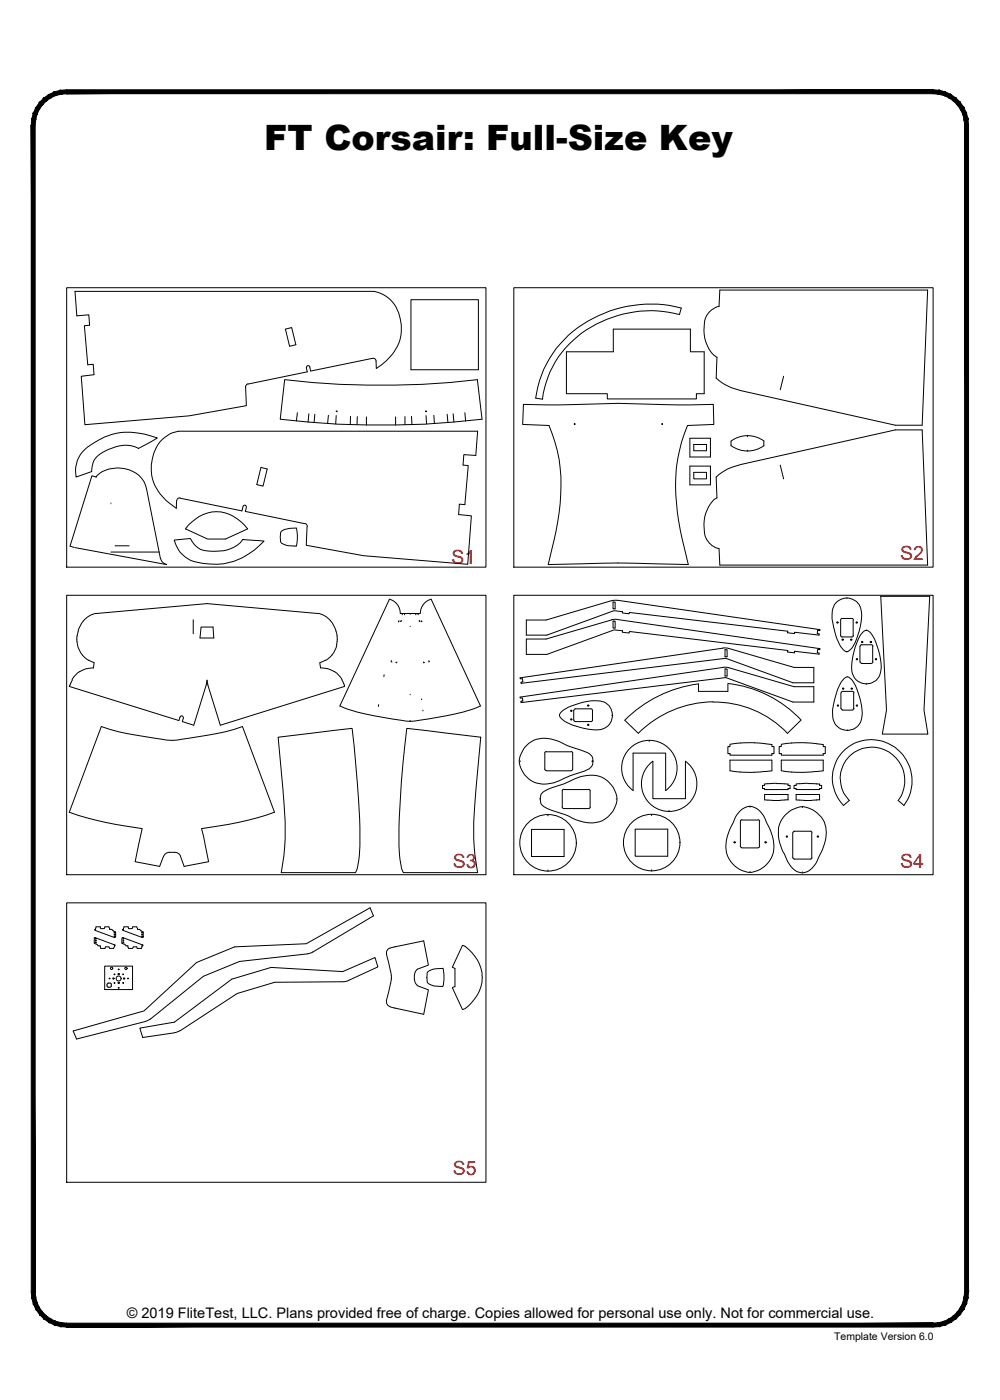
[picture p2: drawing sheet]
<svg xmlns="http://www.w3.org/2000/svg" width="190mm" height="267mm" viewBox="0 0 190 267" stroke-linecap="round" stroke-linejoin="round" font-family="sans-serif">
<!-- layer: 22 TILED -->
<g fill="#000" stroke="#000" stroke-width=".19">
<path d="M11.5 17.2l1.2-.1v.8zM11.5 17.2l.2 .7h1zM10.4 17.5l1.1-.3 .2 .7zM10.4 17.5l.2 .7 1.1-.3zM9.3 18l1.1-.5 .2 .7zM9.3 18l.4 .6 .9-.4zM8.3 18.7l1-.7 .4 .6zM8.3 18.7l.5 .5 .9-.6zM8.3 18.7l.5 .5-1.3 .3zM7.5 19.5l.6 .5 .7-.8zM7.5 19.5l.6 .5-1.3 .5zM6.8 20.5l.7 .3 .6-.8zM6.8 20.5l.7 .3-1.1 .7zM6.4 21.5l.6 .3 .5-1zM6.4 21.5l.6 .3-.9 .9zM6.1 22.7l.7 .1 .2-1zM6.1 22.7l.7 .1-.8 1.1zM6.8 22.8l-.8 1.1h.7z"/>
<path d="M12.7 17.9h165.1v-.8zM12.7 17.1h165.1l-165.1 .8z"/>
<path d="M6 23.9l.7 222.2v-222.2zM6 23.9l.7 222.2h-.7z"/>
<path d="M184.4 22.7l.1 1.2h-.7zM183.7 22.8l.1 1.1 .6-1.2zM184.1 21.5l.3 1.2-.7 .1zM183.4 21.8l.3 1 .4-1.3zM183.6 20.5l.5 1-.7 .3zM183 20.8l.4 1 .2-1.3zM182.9 19.5l.7 1-.6 .3zM182.4 20l.6 .8-.1-1.3zM182.1 18.7l.8 .8-.5 .5zM182.1 18.7l-.5 .5 .8 .8zM181.1 18l1 .7-.5 .5zM181.1 18l-.3 .6 .8 .6zM180.1 17.5l1 .5-.3 .6zM180.1 17.5l-.3 .7 1 .4zM178.9 17.2l1.2 .3-.3 .7zM178.9 17.2l-.1 .7 1 .3zM177.8 17.1l1.1 .1-.1 .7zM177.8 17.1v.8h1z"/>
<path d="M6 246.1h.7l-.6 1.2zM6.7 246.1l-.6 1.2 .7-.2zM6.1 247.3l.7-.2-.4 1.3zM6.8 247.1l-.4 1.3 .6-.3zM6.4 248.4l.6-.3-.2 1.3zM7 248.1l-.2 1.3 .7-.3zM6.8 249.4l.7-.3v1.3zM7.5 249.1v1.3l.6-.5zM7.5 250.4l.6-.5 .2 1.3zM8.1 249.9l.2 1.3 .5-.5zM8.8 250.7l.5 1.2-1-.7zM8.8 250.7l.5 1.2 .4-.6zM9.7 251.3l.7 1.1-1.1-.5zM9.7 251.3l.7 1.1 .2-.7zM10.6 251.7l.9 1-1.1-.3zM10.6 251.7l.9 1 .2-.7zM11.7 252l1 .8-1.2-.1zM11.7 252l1 .8v-.7z"/>
<path d="M12.7 252.1v.7l165.1-.7zM12.7 252.8l165.1-.7v.7z"/>
<path d="M177.8 252.1l1.1 .6-1.1 .1zM177.8 252.1l1.1 .6-.1-.7zM178.8 252l1.3 .4-1.2 .3zM178.8 252l1.3 .4-.3-.7zM179.8 251.7l1.3 .2-1 .5zM179.8 251.7l1.3 .2-.3-.6zM180.8 251.3l1.3-.1-1 .7zM180.8 251.3l1.3-.1-.5-.5zM181.6 250.7l1.3-.3-.8 .8zM181.6 250.7l1.3-.3-.5-.5zM182.4 249.9l1.2-.5-.7 1zM183 249.1l-.6 .8 1.2-.5zM183 249.1l1.1-.7-.5 1zM183.4 248.1l-.4 1 1.1-.7zM183.4 248.1l1-.8-.3 1.1zM183.7 247.1l-.3 1 1-.8zM184.5 246.1l-.1 1.2-.7-.2zM183.8 246.1l-.1 1 .8-1z"/>
<path d="M183.8 23.9v222.2h.7zM183.8 23.9h.7v222.2z"/>
</g>
<g fill="none" stroke="#000" stroke-width=".19">
<path d="M12.7 54.8h79.9v53.2h-79.9zM78.3 57.1h12.8v13.3h-12.8zM97.9 54.8h79.9v53.2h-79.9zM137.1 55.3h39.6l-1 25.7h-5.1l-29.5-6.6-1.3-.4-1.8-.8-1.6-1.2 .2-3.9a4.3 4.3 0 0 1-2.2-3 6 6 0 0 1 .7-5.6l1.2-.9 .7-.2zM54.2 72.3a158.9 158.9 0 0 0 36.7 0l.9 7.6a166.4 166.4 0 0 1-38.4 0zM54.4 62.7l1.2-.3 .8 3.3-1.2 .3zM56.7 78.6l-.2 1.6M58.3 70l.2 .8-11.5 2.4-.2 .5 .1 3.6-10.9 1.9-19.8 1.7-.7-9.2 2.4-.3-.1-2-1.1 .1-.6-7.4 1-.1-.2-2-2.3 .2-.3-4.7h57a6.4 6.4 0 0 1 5.1 5.9 7.8 7.8 0 0 1-2.8 7.4l-1.9 1.4-.1-1.6-.4-.3-12 2.4-.3-1a.32 .32 0 0 0-.3 0 .32 .32 0 0 0-.2 .3M58.8 78.8l-.1 1.6M60 78.9l-.2 1.6M62.6 79.1l-.2 1.6M64 79.2l-.1 1.6"/>
<path d="M66.8 79.3l-.1 1.6M68.1 79.4l-.1 1.5M69.8 79.4v1.6M75.4 79.4v1.6M77.1 79.4v1.5M78.4 79.3l.1 1.6M81.2 79.2l.1 1.6M82.7 79.1l.1 1.6M85.2 78.9l.1 1.6M86.3 78.8l.2 1.6M88.6 78.6l.1 1.6M99.7 77a220.2 220.2 0 0 0 18.1-.2 221.4 221.4 0 0 0 18.1 .2l.1 3.9-5 .2a30.2 30.2 0 0 0-2 16.5l.6 3.3 1.5 6.6a299.3 299.3 0 0 0-26.7 0 57.4 57.4 0 0 0 2.5-16.6 28 28 0 0 0-2.3-9.8l-5-.2z"/>
<path d="M107.9 67h8.9v-4.3h14.7v4.3h2.6v8h-1.4v1h-17v-1h-7.8zM108.3 63.8a23.6 23.6 0 0 1 21.5-5.1l-.4 1.2a21.9 21.9 0 0 0-22.4 7.3 17.6 17.6 0 0 0-3.7 8.8l-1.2-.2a20.1 20.1 0 0 1 6.2-12zM149.3 71.7l-.7 2.6M16.2 85.6a12.4 12.4 0 0 1 12.5-2.6l1.3 .4-3.6 2a6.5 6.5 0 0 0-6.3 .5 3.9 3.9 0 0 0-2.6 3.9l-3 1.1a5.9 5.9 0 0 1 1.7-5.3zM33.6 95.4v1.4a9.1 9.1 0 0 1-4.8-7.1 7.5 7.5 0 0 1 3.5-7l1.7-.6h57l-.4 4.7-2.2-.2-.2 2 1 .1-.6 7.4-1.1-.1-.1 2 2.4 .3-.7 9.2-19.8-1.6-11-2 .2-3.5M34.3 94.9l11.8 2.4 .2-.8M34.3 94.9l-.4 .1-.2 .4M46.3 96.5a.32 .32 0 0 1 .4-.3 .32 .32 0 0 1 .2 .4M46.9 96.7l-.2 .7 11.3 2.4M49.7 89l1.2 .3-.8 3.3-1.2-.3zM58.1 99.7l.2 .1 .2 .5M131.4 83.5h3.9v3.6h-3.9z"/>
<path d="M131.4 88.8h3.9v3.6h-3.9zM132.2 90h2.4v1.2h-2.4zM132.2 84.7h2.4v1.2h-2.4zM136.4 90.9l2.2-1.6 2.5-.8 29.5-6.6h5.1l1 25.7h-39.6l-.1-3.1a3.6 3.6 0 0 1-2.9-3.8 6 6 0 0 1 2.3-5.8l.2-.1zM139.3 84.9a5.3 5.3 0 0 0 6.2 0M142.4 83v.2M142.4 85.8v.2M145.5 84v.9M145.5 84a5.3 5.3 0 0 0-6.2 0v.9M148.6 88.6l.7 2.6M12.7 113.4h79.9v53.2h-79.9zM18.3 116.8a4.5 4.5 0 0 0-3.4 3.4"/>
<path d="M18.3 116.9l21.1-1.9 21.2 1.9M21.1 105.2h9.2M21.9 104h2.7M30.6 106.4l-2.7-13.2a5.3 5.3 0 0 0-6.4-4 4.2 4.2 0 0 0-3.2 1.7l-.8-.3-4.2 13.4 .7 .3 17.7 3.2M30.6 106.4a1.46 1.46 0 0 0 1.2 1.1M33.2 102.9l3.1-.3a4 4 0 0 0 4.1 2.4 6.4 6.4 0 0 0 5.8-2.2l4.1 .3a12.4 12.4 0 0 1-14.6 3.3l-.5-.3a5.9 5.9 0 0 1-2-3.2zM35.9 100.1a6.9 6.9 0 0 1 7.9-2.1 9.4 9.4 0 0 1 3.4 2.8l-4.2 1.9h-3.5l-4.2-1.9zM36.8 118.1v2.6M38.3 119.5h2.3l.1 2h-2.6zM56.4 100.6l-1.7 .2a1.26 1.26 0 0 0-1.3 1.5v.5a.64 .64 0 0 0 .4 .8 4.3 4.3 0 0 0 2.6 .4M56.5 100.6l.2 1.7-.2 1.7M60.6 116.8a4.5 4.5 0 0 1 3.4 3.4"/>
<path d="M74.2 114.1a2.8 2.8 0 0 1 2.1 2.7M74.2 114.2l-9.5 20.3 .8 .3a54.1 54.1 0 0 0 12.6 2.6v-.1M76.1 118.3h-.1l-.1 .2M76.3 116.9h3.7M76.5 118.2l-.1 .2h-.1M76.6 117v.1M77.1 117l-.1 .1M78.1 116.9v.1M78.1 119.3v.1M79.2 117v.1M79.6 117l.1 .1M79.9 118.2v.2h.1"/>
<path d="M80.2 118.3h.1l.1 .2M82.2 114.2l9.3 20.3-.8 .3a54.1 54.1 0 0 1-12.6 2.6M82.2 114.1a2.8 2.8 0 0 0-2.1 2.7M97.9 113.4h79.9v53.2h-79.9zM100.3 118.1h3.7l12.4-3.7 .9-.1 38.9 5.7v.1l-.4-.1-.1 .7h.4l-.1 .3-4.6-.6v.3l-1.4-.2 .1-.3-30.2-3.5v.2l-1.3-.1v-.3l-1.6-.2-12.8 4.7h-3.9zM116.5 118.1l.8-.1 38.9 5.6v.2l-.4-.1-.1 .6 .4 .1-.1 .2-4.6-.5v.3l-1.4-.2 .1-.3-30.2-3.6v.3l-1.3-.2v-.3l-1.6-.1-12.8 4.7h-3.9v-3h3.7l12.4-3.6M116.8 118.3h.4v1.4h-.4zM116.8 114.7h.4v1.3h-.4zM159.2 114.9a2.86 2.86 0 0 1 3.3-.7 2.86 2.86 0 0 1 1.7 2.9 13.4 13.4 0 0 1-1.9 6.4l-.3 .3a.76 .76 0 0 1-1.4 0 11.6 11.6 0 0 1-2-7.5l.4-1.1zM161.3 113.9v.1M162.3 117.8h-1.9l-.2 .2-.1 3.1M162.3 117.8l.3 .3"/>
<path d="M162.5 118.1v3M167.8 113.6h9.3l-1.1 21.7 .8 4.5h-8.7l.8-4.5zM13.2 130.8l20.9 6.5 .2-.7M13.3 130.5l-.1 .2M13.8 129.5l-.5 1M14.6 121.8v.2a4.7 4.7 0 0 0 2.3 3.8M14.7 121.2l-.1 .5M14.9 120.2l-.2 1M15.2 127.9l-1 .9-.5 .7M16.6 127.3l-1.4 .7M16.9 125.7l1.1 .5M17.9 126.3l-.1 .9-1.1 .2"/>
<path d="M34.3 136.6a.32 .32 0 0 1 .4-.2 .32 .32 0 0 1 .2 .4M60.9 126.3l.2 .9M61.1 127.2l1.2 .2M62 125.7l-1.1 .5M62.3 127.3l1.4 .7M63.7 127.9l1 .9 .5 .7M64 120.2l.2 1M64.2 122.9a4.6 4.6 0 0 1-2.2 2.9M64.2 121.2v.5M64.2 122.2l-.1 .7M64.2 121.8v.4M65.1 129.5l.5 1"/>
<path d="M65.6 130.5l.1 .2M65.6 130.8l-23.6 7.4-2.4-7.7-.2-.9-.1 .9-2.4 7.7-2.2-.7 .2-.7M72.1 134.2v.4M73.2 128.5l-.1 .4M74.6 125.9l-.1 .2h.2M75.6 126.1v.2l-.2-.1M77.5 138.8l14.1 1.6-.9 9.7a55.3 55.3 0 0 0 0 14.5l.3 1.6h-14.2a15.2 15.2 0 0 1-.8-6.8l.1-3.4 .4-6.9zM78.1 132.3v.1M80.3 133.1v.2M80.6 135.3v.1M80.7 126.1v.2l.2-.1M81.7 125.9v.2"/>
<path d="M107 135.6a10.6 10.6 0 0 1 8.1-1.9 2.81 2.81 0 0 1 1.5 3.3 2.81 2.81 0 0 1-3 2.1 13.5 13.5 0 0 1-6.3-1.9l-.3-.3a.76 .76 0 0 1 0-1.3zM109.3 135.3v1.9M109.3 137.2l.3 .3M109.6 135h3l.3 .3M109.6 135l-.3 .3M112.9 135.3v1.9l-.2 .2-3.1 .1M116.5 136.3h.1M133.1 130.3a24.3 24.3 0 0 0-14.1 6.9M135.8 133.7a19.2 19.2 0 0 1 14.2 6M135.8 133.7a20.6 20.6 0 0 0-14.2 6l-2.6-2.5M137.7 123.5h1.1l12.5 3.6h3.7v3h-3.9l-12.8-4.7-39 4.8-.1-.2 .4-.1-.1-.6h-.4v-.2l38.6-5.6M137.7 127.1l1.1 .1 12.5 3.6h3.7v2.9h-3.9l-12.8-4.6-39 4.7-.1-.2 .4-.1-.1-.6-.4 .1v-.2l38.6-5.7"/>
<path d="M138.1 123.8h.4v1.3h-.4zM138.1 127.4h.4v1.4h-.4zM138.7 130.3v1.4h-5.6v-1.4M138.7 130.2a22.5 22.5 0 0 1 13.9 7M152.6 137.2l-2.6 2.5M160.1 121.1l.3 .2h1.9M160.2 132v3M160.2 135l.3 .2M160.5 135.3h1.9M160.7 129.3a.76 .76 0 0 1 1.4 0 11.4 11.4 0 0 1 2.1 7.5 2.81 2.81 0 0 1-3.2 2.3 2.81 2.81 0 0 1-2.4-3.1 13.4 13.4 0 0 1 1.9-6.4zM161.4 139.1h.1M162.4 131.7h-1.9l-.3 .3"/>
<path d="M162.4 131.7l.3 .3M162.6 121.1l-.3 .2M162.6 132v3M162.7 135l-.3 .2M163.8 123.1v3M163.9 123.1l.2-.3h1.9l.3 .3M163.9 126.1l.2 .3M164.1 126.4h1.9M164.4 120.4a.81 .81 0 0 1 1.4 0 12 12 0 0 1 2 7.5 2.81 2.81 0 0 1-3.2 2.4 2.81 2.81 0 0 1-2.4-3.2 11.8 11.8 0 0 1 2.2-6.7zM165.1 130.2v.1M166.2 123.1v3M166.3 126.1l-.3 .3"/>
<path d="M53 140.4l14.1-1.6a159.8 159.8 0 0 1 1.4 24.1l-.1 .9a5.4 5.4 0 0 1-.7 2.4h-14.1l.2-1.6a42.6 42.6 0 0 0 .3-11.3zM98.9 145h.3M101.3 158h6.2v5.2h-6.2zM103.2 151.1l1.5-.9 2.8-.9a10.6 10.6 0 0 1 6.1-1.6 4.8 4.8 0 0 1 3.9 5.1 5 5 0 0 1-6.8 3.7l-.6-.2a25.6 25.6 0 0 0-5.4-2.1l-.5-.2a1.79 1.79 0 0 1-1-2.9zM103.8 146.5l.3 .3M104 146.8h4.8M104 143.2h4.8M104.1 143.2l-.3 .2v3.1M104.4 155.2v.2M107.4 150.4h4.7M107.4 154h4.7M107.4 150.4l-.3 .2v3.2l.3 .2"/>
<path d="M108.8 143.2l.3 .2v3.1M109.1 146.5l-.3 .3M112.1 150.4l.3 .2v3.2l-.3 .2M112.7 145h.3a1.86 1.86 0 0 0-1.8-1.9l-2.6-.9a11.8 11.8 0 0 0-4.8-1.6 4.6 4.6 0 0 0-4.8 4.9 4.9 4.9 0 0 0 6.5 3.6l3.1-1.3 2.6-.9a2.07 2.07 0 0 0 1.8-1.9M117.4 152.2h.1M120 142.6a5.3 5.3 0 0 1 7.7 .3 5.3 5.3 0 0 1-.9 7.7v-7.1h-6.2v7.1a5.3 5.3 0 0 1-.6-8zM121 158h6.2v5.1h-6.2zM123.7 141v.2M124.1 155.1v.3M124.4 145v7.1h6.2v-7.1a5.3 5.3 0 0 1 .8 7.8 5.3 5.3 0 0 1-7.8 0 5.3 5.3 0 0 1 .8-7.8M127.5 154.4v.2M141 154.5a2.47 2.47 0 0 1 4.1 .4l.6 .9a16.4 16.4 0 0 1 1.7 4.9 4.9 4.9 0 0 1-5.1 5.4 5.1 5.1 0 0 1-3.7-7l1.5-3.3z"/>
<path d="M141.3 156.2h3.1M141.3 156.2l-.3 .2v4.8l.3 .3M142.9 153.7v.1M143.7 141.5l2 .2M143.7 141.5h-2.6l-2 .3M144.4 156.2l.3 .2M144.7 156.5v4.7M145.7 149.4v.2h-.4v.6h.4v.2h4.4v-.2h.4v-.6h-.4v-.2M145.7 152.4v-1h4.4v1M145.7 152.4h.6M145.7 141.7l1.3 .1v.4h.4v1.4h-.4v.3h-7.9v-.3h-.4v-1.4h.4v-.4M145.7 147l1.3-.2v-2h-7.9v2l2 .3h2.6"/>
<path d="M145.7 147l-2 .1M146.3 152.4l.9 .1M147.2 152.5h.8M147.2 149.3h-1.5M147.9 149.3h1.6M147.9 152.5h.7M148 149.2h-.8M148.8 146.8v-2h8v2l-3.3 .3M148.9 146.8l1.9 .3M149.5 152.4h-.9M149.5 149.3l.6 .1M149.6 155.3a4.3 4.3 0 0 1 4.3-1.4 5 5 0 0 1 3.3 6.3l-.9 2.5a5.9 5.9 0 0 1-2.5 3.3 2.7 2.7 0 0 1-3.5-1.4l-.5-1a11.1 11.1 0 0 1-1.5-5 4.4 4.4 0 0 1 1.3-3.3z"/>
<path d="M150.1 152.3l-.6 .1M150.8 147.1h2.6M150.8 141.5l-1.9 .3M151 158.6v4.8M151.3 158.3h3.1l.3 .3M151.3 158.3l-.2 .3M151.7 149.4v.2h-.4v.6h.4v.2h4.4v-.2h.4v-.6h-.4v-.2M151.7 152.4v-1h4.4v1M151.7 152.4h.6M152.3 152.4l.9 .1M152.9 153.7v.1M153.2 152.5h1.4"/>
<path d="M153.2 149.3h-1.5M153.4 141.5h-2.6M153.5 141.5l2 .2M154 149.2h-.8M154 149.3h.6M154.6 158.6v4.8M154.7 149.3l1.4 .1M155.5 141.7l1.3 .1v.4h.4v1.4h-.4v.3h-8v-.3h-.4v-1.4h.4v-.4M156.1 152.3l-1.4 .1M160.6 143.2a7.8 7.8 0 0 1 10.6-.3 7.8 7.8 0 0 1 1 10.5l-1.1-.9a6.3 6.3 0 0 0-.8-8.5 6.3 6.3 0 0 0-8.6 .2 6 6 0 0 0 .1 8.3l-1.1 .9a7.4 7.4 0 0 1-.1-10.2zM12.7 172h79.9v53.2h-79.9zM18.1 177.1l.1 .1"/>
<path d="M18.2 178.6l3.6 1.4M18.2 177.3l3.6 1.3M18.2 178.6l-.2 .2v.9l.4 .2M18.4 179.8l.3 .4h.4l.1 .5h.8l.1-.3h.6l.2 .3h.7l.3-.6M21.3 177.1h-.4l-.2-.5h-.7l-.2 .3h-.6l-.1-.3h-.8l-.1 .5-.1 .1M21.3 177l.3 .3M21.6 177.4l.4 .1v.9M21.8 179.9l.1 .2M22 178.4l-.2 .2M23.2 178.8v.9l.5 .2M23.4 177.1l3.7 1.5 .2-.2M23.5 178.6l3.6 1.4"/>
<path d="M23.5 178.6l-.2 .2M23.7 179.8l.3 .4M26.6 177.1h-.4l-.2-.5h-.7l-.1 .3h-.7l-.1-.3h-.8l-.1 .5h-.2l.1 .1M26.6 177l.7 .5v.9M27.1 179.9l.1 .2M32.2 162.4a1.9 1.9 0 0 1 2 .4l.9 2.2 4.6-.8-1.3-6.3 7-1.2 3.5-.9 3.4-1.1-6.1-16.3a61.7 61.7 0 0 1-12.5 2.6h-.8a82 82 0 0 1-12-2l-1.6-.6-6.1 16.3 3.4 1.1 3.5 .9 7 1.2-1.4 6.3 4.7 .8 .8-1.9M32.3 162.4a1.17 1.17 0 0 0-1.1 .7M104.4 165.7v.3M124.1 165.7v.2M141.3 161.5h3.1M142.9 166v.1M144.7 161.2l-.3 .3"/>
<path d="M151.1 163.4l.2 .3M152.9 166.1v.1M154.7 163.4l-.3 .3h-3.1M19.9 184h5.4v4.5h-5.4zM20.4 187.8l.3 .3M20.6 187.3h.5l.1 .2M20.7 187.3l-.3 .1v.4M21.2 187.6v.2M21.2 187.8l-.1 .2-.5 .1M27.2 180.1v.1h-.2l-.1 .5h-.8l-.1-.3h-.6l-.1 .3h-.8l-.1-.5h-.4M28.7 194.1l-1 .5M58.5 181.7l-12.9 1.5-6.9 2.8-10 8.1"/>
<path d="M59.6 181.4l11.5-6.9-.6-1.6-12.2 6.9-13.6 .6-7.2 3-10.1 9.2-13.5 3.8 .7 1.5 13-3.3M59.6 181.3l-1 .4M65.3 187l-13 .1-7.1 2.2-10.9 7.1M66.4 186.8l5.6-2.6-.6-1.8-6.1 2.7-13.7-.8-7.4 2.2-11 8.2-6.6 1.2 .6 1.7 6-.9 1.1-.4M66.4 186.8l-1.1 .2M73.6 181.7l.9 3.9 .1 .7-.2 1.1M73.7 190.6a.92 .92 0 0 0 .6 1.1M74.3 191.8l.9 .2M74.4 187.4l-.8 3.2M75.2 180.4l5.5-1.2 .9 4.6-2.1 .8M75.2 180.4l-.6 .1a1.01 1.01 0 0 0-.9 1.2M78.9 185.7v1"/>
<path d="M79 186.7l.1 .5 .4 .5M79.5 187.8l2.1 .8-.9 4.6-5.5-1.2M79.5 184.6l-.4 .5-.1 .6M81.3 186.2l.1 .5a.64 .64 0 0 0 .4 .8 4.3 4.3 0 0 0 2.5 .4M84.3 184.5h-.2a3.4 3.4 0 0 0-2.7 .7l-.1 1M84.4 184.4l.2 1.8-.2 1.7M88.1 180.1a7.4 7.4 0 0 1 3.5 4.4 6.5 6.5 0 0 1-1.7 6.4l-1.3 1.2-.5 .2-1.9-4.1 .5-.3v-3.4l-.5-.3z"/>
<circle cx="64.1" cy="78.4" r=".07"/>
<circle cx="81.1" cy="78.4" r=".07"/>
<circle cx="109.5" cy="80.8" r=".07"/>
<circle cx="126.1" cy="80.8" r=".07"/>
<circle cx="159.5" cy="118.6" r=".12"/>
<circle cx="163.2" cy="118.6" r=".12"/>
<circle cx="108.8" cy="137" r=".12"/>
<circle cx="108.8" cy="135.4" r=".12"/>
<circle cx="112" cy="134.4" r=".12"/>
<circle cx="112" cy="138.1" r=".12"/>
<circle cx="159.6" cy="134.4" r=".12"/>
<circle cx="160.5" cy="121.9" r=".12"/>
<circle cx="160.6" cy="131.2" r=".12"/>
<circle cx="162.2" cy="121.9" r=".12"/>
<circle cx="162.3" cy="131.2" r=".12"/>
<circle cx="163.2" cy="125.6" r=".12"/>
<circle cx="163.2" cy="134.4" r=".12"/>
<circle cx="164.2" cy="122.3" r=".12"/>
<circle cx="165.9" cy="122.3" r=".12"/>
<circle cx="166.9" cy="125.6" r=".12"/>
<circle cx="149.9" cy="159.4" r=".12"/>
<circle cx="155.8" cy="159.4" r=".12"/>
<circle cx="18.2" cy="179.5" r=".07"/>
<circle cx="18.2" cy="179.2" r=".07"/>
<circle cx="18.2" cy="178.8" r=".07"/>
<circle cx="21.8" cy="177.7" r=".07"/>
<circle cx="21.8" cy="178" r=".07"/>
<circle cx="21.8" cy="178.4" r=".07"/>
<circle cx="23.5" cy="178.8" r=".07"/>
<circle cx="23.5" cy="179.5" r=".07"/>
<circle cx="23.5" cy="179.2" r=".07"/>
<circle cx="27.1" cy="178.4" r=".07"/>
<circle cx="27.1" cy="178" r=".07"/>
<circle cx="27.1" cy="177.7" r=".07"/>
<circle cx="104.4" cy="160.6" r="5.4"/>
<circle cx="124.2" cy="160.5" r="5.4"/>
<circle cx="139.9" cy="160.5" r=".12"/>
<circle cx="145.8" cy="160.5" r=".12"/>
<circle cx="20.9" cy="186.4" r=".07"/>
<circle cx="21.3" cy="184.5" r=".22"/>
<circle cx="21.6" cy="186.4" r=".12"/>
<circle cx="21.8" cy="185.6" r=".07"/>
<circle cx="21.8" cy="187.2" r=".07"/>
<circle cx="22.6" cy="186.4" r=".47"/>
<circle cx="22.6" cy="185.6" r=".12"/>
<circle cx="22.6" cy="187.2" r=".12"/>
<circle cx="22.6" cy="188.2" r=".07"/>
<circle cx="22.6" cy="184.7" r=".07"/>
<circle cx="23.4" cy="185.6" r=".07"/>
<circle cx="23.4" cy="187.2" r=".07"/>
<circle cx="23.6" cy="186.4" r=".12"/>
<circle cx="24" cy="184.5" r=".22"/>
<circle cx="24.4" cy="186.4" r=".07"/>
</g>
<path d="M18.4 90.7l-.1 .2M21.1 95.8v.2" fill="none" stroke="#545454" stroke-width=".19"/>
<path d="M14.1 104.3h.1" fill="none" stroke="#ff003f" stroke-width=".19"/>
<text font-size="6.7" x="50.4" y="28.7">FT Corsair: Full-Size Key</text>
<g font-size="3.7" fill="#f00">
<text x="86" y="107.4">S1</text>
<text x="171.5" y="106.8">S2</text>
<text x="86.3" y="165.3">S3</text>
<text x="171.5" y="165.3">S4</text>
<text x="86.3" y="223.9">S5</text>
</g>
<text font-size="2.8" x="24.2" y="251.1">© 2019 FliteTest, LLC. Plans provided free of charge. Copies allowed for personal use only. Not for commercial use.</text>
<text font-size="2" x="158.9" y="255.3">Template Version 6.0</text>
</svg>
